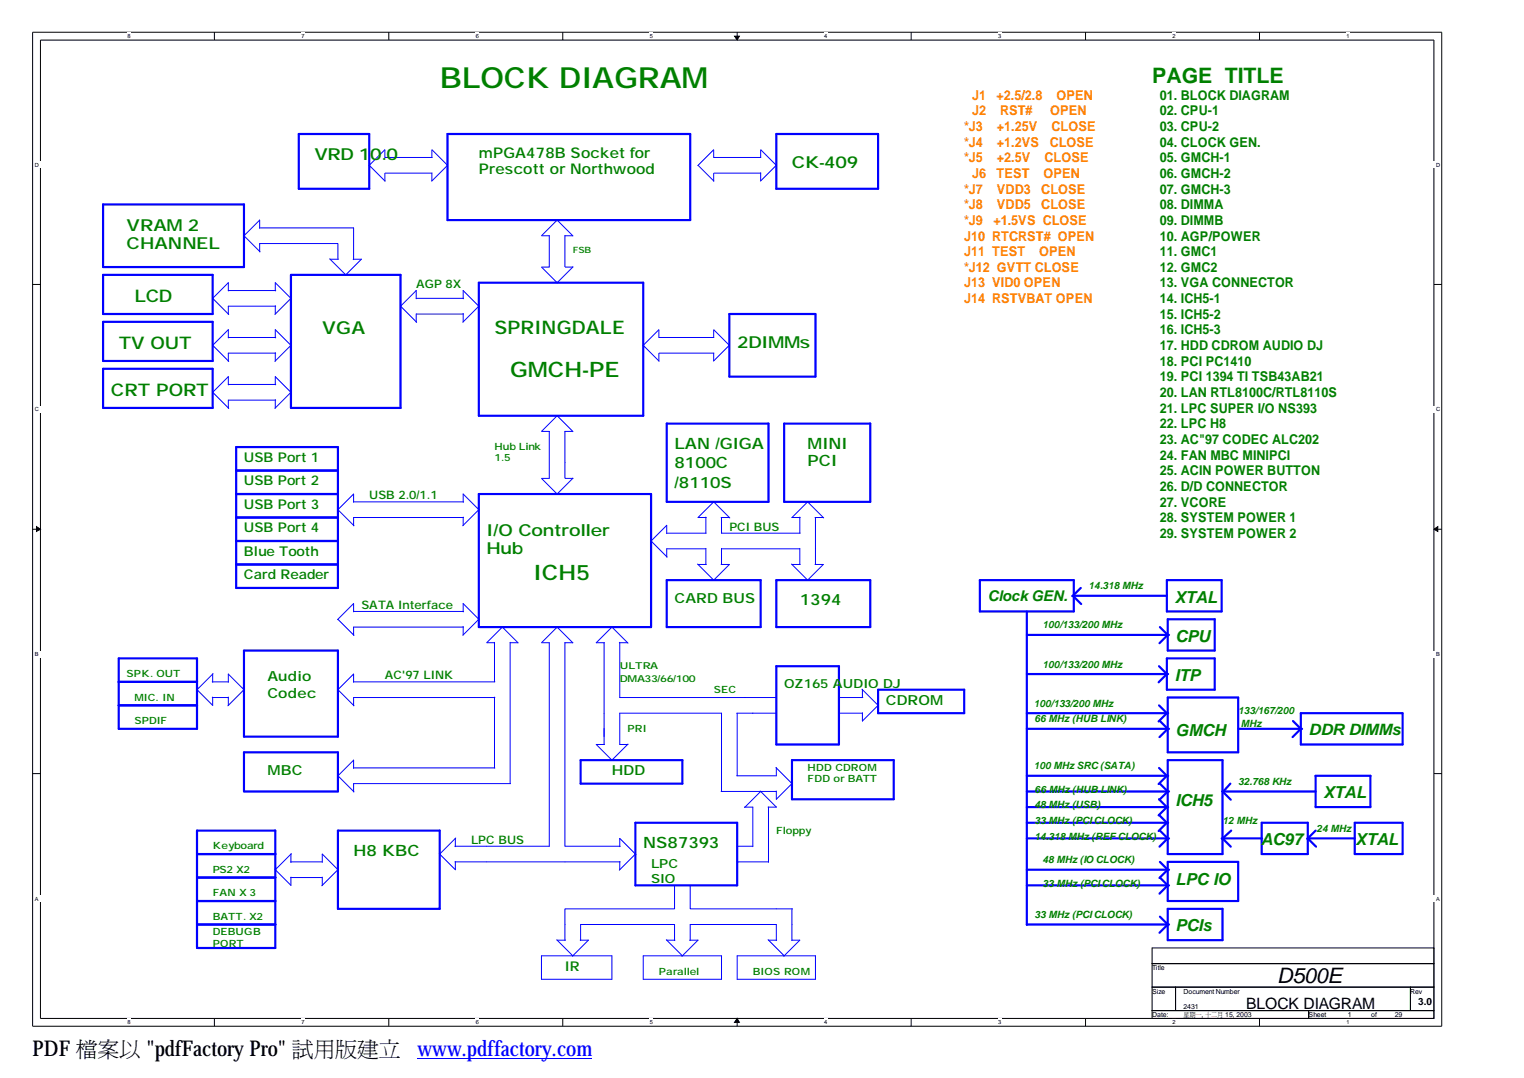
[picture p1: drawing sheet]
<svg xmlns="http://www.w3.org/2000/svg" width="297mm" height="210mm" viewBox="0 0 297 210" stroke-linecap="round" stroke-linejoin="round" font-family="sans-serif">
<path d="M6.3 6.3h274.4v193.5h-274.4zM7.9 7.8h271.2v190.5h-271.2z" fill="none" stroke="#000" stroke-width=".19"/>
<g fill="#fff">
<path d="M24.8 6.3h.6v1.3h-.6z"/>
<path d="M24.8 198.3h.6v1.4h-.6z"/>
</g>
<path d="M41.7 6.3v1.5M41.7 198.3v1.5" fill="none" stroke="#000" stroke-width=".19"/>
<g fill="#fff">
<path d="M58.7 6.3h.6v1.3h-.6z"/>
<path d="M58.7 198.3h.6v1.4h-.6z"/>
</g>
<path d="M75.7 6.3v1.5M75.7 198.3v1.5" fill="none" stroke="#000" stroke-width=".19"/>
<g fill="#fff">
<path d="M92.6 6.3h.6v1.3h-.6z"/>
<path d="M92.6 198.3h.6v1.4h-.6z"/>
</g>
<path d="M109.6 6.3v1.5M109.6 198.3v1.5" fill="none" stroke="#000" stroke-width=".19"/>
<g fill="#fff">
<path d="M126.5 6.3h.6v1.3h-.6z"/>
<path d="M126.5 198.3h.6v1.4h-.6z"/>
</g>
<path d="M143.5 6.3v1.5M143.5 198.3v1.5" fill="none" stroke="#000" stroke-width=".19"/>
<g fill="#000" stroke="#000" stroke-width=".19">
<path d="M143 7h.9l-.4 .8z" fill-rule="evenodd"/>
<path d="M143.5 198.3l.4 .8h-.9z" fill-rule="evenodd"/>
</g>
<g fill="#fff">
<path d="M160.4 6.3h.6v1.3h-.6z"/>
<path d="M160.4 198.3h.6v1.4h-.6z"/>
</g>
<path d="M177.4 6.3v1.5M177.4 198.3v1.5" fill="none" stroke="#000" stroke-width=".19"/>
<g fill="#fff">
<path d="M194.3 6.3h.6v1.3h-.6z"/>
<path d="M194.3 198.3h.6v1.4h-.6z"/>
</g>
<path d="M211.3 6.3v1.5M211.3 198.3v1.5" fill="none" stroke="#000" stroke-width=".19"/>
<g fill="#fff">
<path d="M228.3 6.3h.6v1.3h-.6z"/>
<path d="M228.3 198.3h.6v1.4h-.6z"/>
</g>
<path d="M245.2 6.3v1.5M245.2 198.3v1.5" fill="none" stroke="#000" stroke-width=".19"/>
<g fill="#fff">
<path d="M262.1 6.3h.6v1.3h-.6z"/>
<path d="M262.1 198.3h.6v1.4h-.6z"/>
<path d="M6.8 31.4h273.5v1.4h-273.5z"/>
<path d="M6.8 79h273.5v1.4h-273.5z"/>
</g>
<path d="M6.3 55.4h1.6M279.1 55.4h1.6" fill="none" stroke="#000" stroke-width=".19"/>
<path d="M6.8 126.7h273.5v1.3h-273.5z" fill="#fff"/>
<path d="M6.3 103.1h1.6M279.1 103.1h1.6" fill="none" stroke="#000" stroke-width=".19"/>
<g fill="#000" stroke="#000" stroke-width=".19">
<path d="M7.1 102.5l.8 .6-.8 .4z" fill-rule="evenodd"/>
<path d="M279.1 103.1l.8-.6v1z" fill-rule="evenodd"/>
</g>
<path d="M6.8 174.3h273.5v1.3h-273.5z" fill="#fff"/>
<path d="M6.3 150.6h1.6M279.1 150.6h1.6M224.3 184.6h54.8v13.7h-54.8zM224.3 187.6h54.8M224.3 192.2h54.8M224.3 196.8h54.8M228.9 192.2v4.6M254.8 196.8v1.5M274.6 192.2v4.6" fill="none" stroke="#000" stroke-width=".19"/>
<g fill="none" stroke="#00f" stroke-width=".19">
<path d="M71.9 32.2l3.1 3.1M74.9 30.7v-1.6l-3.1 3.2M74.9 30.7h9.3M84.1 30.7v-1.6l3.1 3.2M84.1 33.6v1.6M84.2 33.7h-9.3v1.6M87.1 32.2l-3.1 3.1M135.9 32.2l3.1 3.1M138.9 30.7h9.3M138.9 30.7v-1.6l-3.1 3.2M148.1 30.7v-1.6l3.1 3.2M148.1 33.6v1.6"/>
<path d="M148.2 33.7h-9.3v1.6M151.1 32.2l-3.1 3.1M41.4 58.1l3.1 3.1M44.4 56.7v-1.7l-3.1 3.2M44.4 56.6h9.3M47.5 45.9l3.1 3.1M50.5 49v-1.6h15.3v3.1M50.5 44.4h18.3v6.2M50.5 44.5v-1.6l-3.1 3.1M53.6 56.7v-1.7l3.1 3.2M53.6 59.5v1.6M53.7 59.6h-9.3v1.6"/>
<path d="M56.6 58.1l-3.1 3.1M64.2 50.4l3.1 3.1M64.3 50.5h1.6M68.7 50.5h1.7l-3.2 3.1M78 59.6l3.1 3.2M81 58.2v-1.6l-3.1 3.1M81 58.1h9.3M90.2 58.2v-1.6l3.1 3.1M93.2 59.6l-3.1 3.2M106.9 45.8v6.2M107 52h-1.6l3.1 3.1M108.5 42.9l3.1 3.1"/>
<path d="M108.5 42.8l-3.1 3.1h1.6M109.9 45.9h1.6M110 45.8v6.2h1.6M111.6 51.9l-3.1 3.1M41.4 67.2l3.1 3.2M41.4 76.4l3.1 3.1M44.4 65.7h9.3M44.4 65.8v-1.6l-3.1 3.1M44.4 74.9v-1.6l-3.1 3.2M44.4 74.9h9.3M53.6 65.8v-1.6l3.1 3.1M53.6 68.7v1.6"/>
<path d="M53.6 74.9v-1.6l3.1 3.2M53.6 77.8v1.6M53.7 68.8h-9.3v1.6M53.7 77.9h-9.3v1.6M56.6 67.2l-3.1 3.2M56.6 76.4l-3.1 3.1M90.2 61.1v1.6M90.3 61.1h-9.3v1.7M125.2 67.2l3.2 3.2M128.3 65.8v-1.6l-3.2 3.1M128.3 65.7h10.7M138.9 65.8v-1.6l3.2 3.1"/>
<path d="M138.9 68.7v1.6M139 68.8h-10.7v1.6M142 67.2l-3.1 3.2M65.8 99.2l3.1 3.2M68.8 97.7h21.5M68.8 97.8v-1.6l-3.1 3.1M90.2 97.8v-1.6l3.1 3.1M93.2 99.2l-3.1 3.2M106.9 83.9v9.2M107 93.1h-1.6l3.1 3.2M108.5 81l3.1 3.1M108.5 80.9l-3.1 3.1h1.6"/>
<path d="M109.9 84h1.6M110 83.9v9.2h1.6M111.6 93.1l-3.1 3.1M138.9 97.7l3.2 3.2M139 97.6l-3.1 3.2h1.6M157.2 97.7l3.2 3.2M157.3 97.6l-3.1 3.2h1.6M68.8 119.1v-1.6l-3.1 3.2M68.8 119.1h21.5M90.2 100.7v1.6M90.2 119.1v-1.6l3.1 3.2M90.3 100.8h-21.5v1.6"/>
<path d="M126.7 105.3l3.2 3.2M129.8 103.8h7.7M129.8 103.9v-1.6l-3.1 3.1M135.8 109.8l3.1 3.2M135.9 109.9h1.6M137.4 106.9h-7.6v1.6M137.4 100.7v3.1M137.4 106.8v3.1M140.4 109.9h1.6l-3.1 3.1M140.4 100.8h1.6M140.5 100.8v3h15.3M140.5 106.8v3.1"/>
<path d="M140.5 106.9h15.2M154.1 109.8l3.1 3.2M154.2 109.9h1.6M155.7 100.7v3.1M155.7 106.8v3.1M158.7 100.8h1.6M158.7 109.9h1.6l-3.2 3.1M158.7 100.8v9.1M38.3 134.2l3.1 3.1v-1.6M41.3 135.8h3.1M41.3 132.8h3.1M41.4 131.2v1.7"/>
<path d="M41.5 131.2l-3.1 3.1M44.4 132.9v-1.7l3.2 3.2M44.4 135.7v1.6M47.5 134.3l-3.1 3.1M65.8 120.6l3.1 3.1M65.8 134.3l3.1 3.1M68.8 132.9v-1.7l-3.1 3.2M68.8 132.8h27.6M90.2 122v1.6M90.3 122.1h-21.5v1.6M93.2 120.6l-3.1 3.1M96.3 125.1v7.7"/>
<path d="M96.3 135.7v13.8M96.4 135.8h-27.6v1.6M97.8 122.1l3.1 3.1M97.9 122l-3.2 3.2h1.7M99.2 125.2h1.6M99.3 125.1v27.5M106.9 125.2v39.6h-18.3M108.5 122.1l3.1 3.1M108.5 122l-3.1 3.2h1.6M109.9 125.2h1.6M110 125.1v39.7h10.7M117.6 125.2v19.8"/>
<path d="M119.1 122.1l3.2 3.1M119.2 122l-3.1 3.2h1.6M120.6 125.2h1.6M120.6 125.1v10.7h30.6M143.4 138.9h7.7M143.5 138.9v12.2M163.2 138.9h4.7M163.3 135.8h4.7M167.8 134.2l3.1 3.1M167.9 134.2v1.6M171 137.3l-3.1 3.1v-1.6M65.8 151.1l3.1 3.1"/>
<path d="M68.8 149.6v-1.6l-3.1 3.1M68.8 149.5h27.6M99.4 152.6h-30.6v1.6M117.7 145h-1.6l3.1 3.1M122.3 145h-1.7v-6.1h19.9v15.2M122.3 144.9l-3.2 3.1M140.4 154.1h10.7M144.9 157.2h1.7v7.7M148 154l3.1 3.2h-1.6M148.1 154.1l-3.2 3.1M149.6 157.2v10.7M151 149.5l3.2 3.1"/>
<path d="M151.1 149.5v1.6h-7.7M154.3 152.5l-3.2 3.1v-1.6M53.5 169.3l3.1 3.1v-1.6M56.6 167.8h6.1M56.6 170.9h6.1M56.6 166.3v1.6M56.7 166.2l-3.1 3.1M62.7 167.9v-1.6l3.2 3.1M62.7 170.8v1.6M65.8 169.3l-3.1 3.2M85.5 166.2l3.1 3.1v-1.6M88.6 167.8h32.1"/>
<path d="M88.6 163.3v1.6M88.7 163.2l-3.1 3.1M120.6 164.9v-1.6l3.2 3.1M120.6 167.7v1.6M123.7 166.3l-3.1 3.1M131.3 172.4v4.6h-21.3v6.1M134.4 172.4v4.6h19.9M143.5 167.8h6.1M143.5 164.8h3.1M154.2 177v6.1M105.4 186.1h13.7v4.6h-13.7zM108.4 183l3.1 3.1"/>
<path d="M108.5 183.1h1.6M112.9 183.1h1.7l-3.2 3.1M113 183.1v-3.1h18.3v3.1M125.2 186.1h15.3v4.6h-15.3zM129.7 183l3.1 3.1M129.8 183.1h1.6M134.3 183.1h1.6l-3.1 3.1M134.4 183.1v-3.1h16.7v3.1M143.5 186.1h15.2v4.6h-15.2zM149.5 183l3.2 3.1M149.6 183.1h1.6M154.1 183.1h1.6l-3.1 3.1"/>
<path d="M81.3 206.2h34"/>
</g>
<g fill="none" stroke="#00f" stroke-width=".42">
<path d="M20.1 39.8h27.4v12.2h-27.4zM58.2 26.1h13.7v10.7h-13.7zM87.1 26.1h47.3v16.8h-47.3zM151.1 26.1h19.8v10.7h-19.8zM20.1 53.5h21.3v7.6h-21.3zM56.6 53.5h21.4v25.9h-21.4zM93.2 55h32v26h-32zM20.1 71.8h21.3v7.6h-21.3zM20.1 62.7h21.3v7.6h-21.3zM142 61.1h16.7v12.2h-16.7zM46 96.2h19.8M46 87.1h19.8v27.4h-19.8z"/>
<path d="M46 91.6h19.8M93.2 96.2h33.5v25.9h-33.5zM129.8 82.5h19.8v15.2h-19.8zM152.7 82.5h16.7v15.2h-16.7zM46 100.8h19.8M46 105.3h19.8M46 109.9h19.8M129.8 113h18.3v9.1h-18.3zM151.1 113h18.3v9.1h-18.3zM190.8 113h18.2v6.1h-18.2zM199.9 119.1v61M208.8 116h18.4"/>
<path d="M208.9 116l1.6 1.6M210.4 114.5l-1.6 1.6M227.2 113h10.6v6.1h-10.6zM23.1 128.2h15.3v13.7h-15.3zM23.1 132.8h15.3M23.1 137.3h15.3M47.5 126.7h18.3v16.7h-18.3zM151.1 129.7h12.2v15.3h-12.2zM170.9 134.3h16.8v4.6h-16.8zM199.9 123.6h27.7M199.9 138.9h27.5M199.9 131.2h27.5"/>
<path d="M225.6 129.7l1.6 1.6M225.6 137.3l1.6 1.7M225.8 122.1l1.6 1.6M227.2 138.9l-1.6 1.6M227.2 131.2l-1.6 1.7M227.2 128.2h9.3v6.1h-9.3zM227.3 123.6l-1.6 1.6M227.3 120.6h9.2v6.1h-9.2zM227.3 135.8h13.7v10.7h-13.7zM253.2 138.9h19.8v6.1h-19.8zM47.5 146.5h18.3v7.6h-18.3zM113 148h19.8v4.6h-19.8z"/>
<path d="M154.2 148h19.8v7.6h-19.8zM199.9 157.2h27.5M199.9 141.9h27.7M199.9 151.1h27.5M199.9 154.1h27.7M225.6 149.5l1.6 1.6M225.6 155.6l1.6 1.6M225.6 158.7l1.6 1.6M225.8 140.4l1.6 1.6M225.8 152.6l1.6 1.6M227.2 157.2l-1.6 1.6M227.2 151.1l-1.6 1.6"/>
<path d="M227.3 141.9l-1.6 1.6M227.3 154.1l-1.6 1.6M227.3 148h10.7v18.3h-10.7zM237.9 154.1h18.2M238 154.1l1.6 1.6M239.5 152.6l-1.4 1.6M241 141.9h12.5M251.7 140.4l1.6 1.6M253.2 141.9l-1.6 1.6M256.1 151.1h10.7v6.1h-10.7zM38.4 161.7h15.2v22.9h-15.2zM38.4 166.3h15.2"/>
<path d="M38.4 175.4h15.2M38.4 170.9h15.2M65.8 161.7h19.8v15.3h-19.8zM123.7 160.2h19.8v12.2h-19.8zM199.9 163.3h27.7M199.9 172.4h27.7M199.9 169.3h27.7M199.9 160.2h27.5M225.8 178.5l1.6 1.6M225.8 161.7l1.6 1.6M225.8 167.8l1.6 1.6M225.8 170.9l1.6 1.6"/>
<path d="M227.2 160.2l-1.6 1.6M227.3 172.4l-1.6 1.6M227.3 163.3l-1.6 1.6M227.3 169.3l-1.6 1.7M227.3 177h10.7v6.1h-10.7zM227.3 167.8h13.7v7.6h-13.7zM237.8 163.3h7.9M238 163.3l1.6 1.6M239.7 161.7l-1.8 1.6M245.6 160.2h9v6.1h-9zM254.5 163.3h9.2M254.6 163.3l1.6 1.6"/>
<path d="M256.1 161.7l-1.6 1.6M263.7 160.2h9.3v6.1h-9.3zM38.4 180h15.2M199.9 180h27.7M227.3 180l-1.6 1.6"/>
</g>
<text font-size="5.7" fill="#008000" x="85.6" y="17.1">BLOCK DIAGRAM</text>
<g font-size="4.2">
<text x="6.3" y="205.7">PDF 檔</text>
<text x="19" y="205.7">案Factory Pro&quot; 試立</text>
<text x="23.2" y="205.7">以</text>
<text x="28.5" y="205.7">&quot;pdf</text>
<text x="61" y="205.7">用</text>
<text x="65.3" y="205.7">版www.pdffactory.com</text>
<text x="69.5" y="205.7">建</text>
</g>
<g font-size="4.1" fill="#008000">
<text x="224.3" y="16.2">PAGE TITLE</text>
<text x="99.3" y="73.3">GMCH-PE</text>
<text x="103.9" y="113">ICH5</text>
</g>
<text font-size="4.1" x="248.7" y="191.4">D500E</text>
<text font-size="3.6" fill="#008000" x="96.3" y="65.1">SPRINGDALE</text>
<text font-size="3.5" fill="#008000" x="62.7" y="65">VGA</text>
<g font-size="3.4" fill="#008000">
<text x="26.2" y="58.8">LCD</text>
<text x="23.1" y="67.9">TV OUT</text>
<text x="21.6" y="77.1">CRT PORT</text>
</g>
<g font-size="3.2" fill="#008000">
<text x="61.2" y="31.2">VRD 10.0</text>
<text x="154.2" y="32.7">CK-409</text>
<text x="24.6" y="44.9">VRAM 2</text>
<text x="24.6" y="48.5">CHANNEL</text>
<text x="143.5" y="67.7">2DIMMs</text>
<text x="94.7" y="104.3">I/O Controller</text>
<text x="94.7" y="108">Hub</text>
<text x="228.7" y="117.4">XTAL</text>
<text x="228.9" y="125">CPU</text>
<text x="228.7" y="132.6">ITP</text>
<text x="228.9" y="143.3">GMCH</text>
<text x="257.6" y="155.5">XTAL</text>
<text x="228.9" y="157">ICH5</text>
<text x="245.4" y="164.6">AC97</text>
<text x="263.9" y="164.6">XTAL</text>
<text x="228.9" y="172.2">LPC IO</text>
<text x="228.9" y="181.4">PCIs</text>
</g>
<g font-size="3" fill="#008000">
<text x="131.3" y="87.4">LAN /GIGA</text>
<text x="157.2" y="87.4">MINI</text>
<text x="131.3" y="91.2">8100C</text>
<text x="131.3" y="95">/8110S</text>
<text x="157.2" y="90.7">PCI</text>
<text x="155.7" y="117.9">1394</text>
<text x="254.8" y="143.2">DDR DIMMs</text>
<text x="68.8" y="166.6">H8 KBC</text>
<text x="125.2" y="165.1">NS87393</text>
</g>
<text font-size="3" x="242.6" y="196.5">BLOCK DIAGRAM</text>
<g font-size="2.9" fill="#008000">
<text x="93.2" y="30.7">mPGA478B Socket for</text>
<text x="93.2" y="34">Prescott or Northwood</text>
<text x="192.3" y="117.1">ClockGEN.</text>
</g>
<g font-size="2.7" fill="#008000">
<text x="131.3" y="117.4">CARD BUS</text>
<text x="52.1" y="132.7">Audio</text>
<text x="52.1" y="135.9">Codec</text>
<text x="172.5" y="137.3">CDROM</text>
<text x="52.1" y="151">MBC</text>
<text x="119.1" y="151">HDD</text>
</g>
<g font-size="2.6" fill="#ff8000">
<text x="189.2" y="19.4">J1</text>
<text x="189.2" y="22.5">J2</text>
<text x="194" y="19.4">+2.5/2.8</text>
<text x="194.7" y="22.5">RST#</text>
<text x="204.4" y="22.5">OPEN</text>
<text x="205.6" y="19.4">OPEN</text>
<text x="187.7" y="25.5">*J3</text>
<text x="187.7" y="28.5">*J4</text>
<text x="194.1" y="25.5">+1.25V</text>
<text x="194.1" y="28.5">+1.2VS</text>
<text x="204.4" y="28.5">CLOSE</text>
<text x="204.7" y="25.5">CLOSE</text>
<text x="187.7" y="31.6">*J5</text>
<text x="189.2" y="34.6">J6</text>
<text x="194" y="34.6">TEST</text>
<text x="194.1" y="31.6">+2.5V</text>
<text x="203.2" y="34.6">OPEN</text>
<text x="203.3" y="31.6">CLOSE</text>
<text x="187.7" y="37.7">*J7</text>
<text x="187.7" y="40.7">*J8</text>
<text x="194.1" y="37.7">VDD3</text>
<text x="194.1" y="40.7">VDD5</text>
<text x="202.7" y="37.7">CLOSE</text>
<text x="202.7" y="40.7">CLOSE</text>
<text x="187.7" y="43.8">*J9</text>
<text x="187.7" y="46.8">J10 RTCRST# OPEN</text>
<text x="193.4" y="43.8">+1.5VS CLOSE</text>
<text x="187.7" y="49.9">J11 TEST</text>
<text x="187.7" y="52.9">*J12 GVTT CLOSE</text>
<text x="202.3" y="49.9">OPEN</text>
<text x="187.7" y="56">J13 VID0 OPEN</text>
<text x="187.7" y="59">J14 RSTVBAT OPEN</text>
</g>
<g font-size="2.6" fill="#008000">
<text x="225.8" y="22.5">02. CPU-1</text>
<text x="225.8" y="19.4">01. BLOCK DIAGRAM</text>
<text x="225.8" y="28.5">04. CLOCK GEN.</text>
<text x="225.8" y="25.5">03. CPU-2</text>
<text x="225.8" y="31.6">05. GMCH-1</text>
<text x="225.8" y="34.6">06. GMCH-2</text>
<text x="225.8" y="40.7">08. DIMMA</text>
<text x="225.8" y="37.7">07. GMCH-3</text>
<text x="225.8" y="43.8">09. DIMMB</text>
<text x="225.8" y="46.8">10. AGP/POWER</text>
<text x="225.8" y="52.9">12. GMC2</text>
<text x="225.8" y="49.9">11. GMC1</text>
<text x="225.8" y="56">13. VGA CONNECTOR</text>
<text x="225.8" y="59">14. ICH5-1</text>
<text x="225.8" y="65.1">16. ICH5-3</text>
<text x="225.8" y="62.1">15. ICH5-2</text>
<text x="225.8" y="68.2">17. HDD CDROM AUDIO DJ</text>
<text x="225.8" y="71.2">18. PCI PC1410</text>
<text x="225.8" y="74.3">19. PCI 1394 TI TSB43AB21</text>
<text x="225.8" y="77.3">20. LAN RTL8100C/RTL8110S</text>
<text x="225.8" y="80.4">21. LPC SUPER I/O NS393</text>
<text x="225.8" y="83.4">22. LPC H8</text>
<text x="47.5" y="89.9">USB Port 1</text>
<text x="225.8" y="86.5">23. AC&quot;97 CODEC ALC202</text>
<text x="225.8" y="89.5">24. FAN MBC MINIPCI</text>
<text x="47.5" y="94.5">USB Port 2</text>
<text x="225.8" y="92.6">25. ACIN POWER BUTTON</text>
<text x="225.8" y="95.6">26. D/D CONNECTOR</text>
<text x="47.5" y="99.1">USB Port 3</text>
<text x="225.8" y="98.7">27. VCORE</text>
<text x="225.8" y="101.7">28. SYSTEM POWER 1</text>
<text x="47.5" y="103.6">USB Port 4</text>
<text x="225.8" y="104.7">29. SYSTEM POWER 2</text>
<text x="47.5" y="108.2">Blue Tooth</text>
<text x="47.5" y="112.8">Card Reader</text>
<text x="110" y="189">IR</text>
</g>
<g font-size="2.5" fill="#008000">
<text x="152.7" y="134">OZ165 A</text>
<text x="164.1" y="134">UDIO DJ</text>
<text x="126.7" y="169">LPC</text>
<text x="126.7" y="172">SIO</text>
</g>
<g font-size="2.3" fill="#008000">
<text x="81" y="56.1">AGP 8X</text>
<text x="71.9" y="97.2">USB 2.0/1.1</text>
<text x="142" y="103.3">PCI BUS</text>
<text x="70.4" y="118.5">SATA Interface</text>
<text x="74.9" y="132.3">AC'97 LINK</text>
<text x="91.7" y="164.3">LPC BUS</text>
</g>
<g font-size="1.9" fill="#008000">
<text x="96.3" y="87.6">Hub Link</text>
<text x="96.3" y="89.8">1.5</text>
<text x="211.9" y="114.7">14.318 MHz</text>
<text x="202.9" y="122.4">100/133/200 MHz</text>
<text x="24.6" y="131.8">SPK. OUT</text>
<text x="120.6" y="130.2">ULTRA</text>
<text x="202.9" y="130">100/133/200 MHz</text>
<text x="26.2" y="136.4">MIC. IN</text>
<text x="120.6" y="132.8">DMA33/66/100</text>
<text x="138.9" y="134.9">SEC</text>
<text x="201.3" y="137.6">100/133/200 MHz</text>
<text x="26.2" y="141">SPDIF</text>
<text x="122.2" y="142.5">PRI</text>
<text x="201.4" y="140.6">66 MHz (HUB LINK)</text>
<text x="241" y="139.1">133/167/200</text>
<text x="241.6" y="141.5">MHz</text>
<text x="201.3" y="149.8">100 MHz SRC(SATA)</text>
<text x="157.2" y="150.1">HDD CDROM</text>
<text x="157.2" y="152.3">FDD or BATT</text>
<text x="201.4" y="154.4">66 MHz (HUB LINK)</text>
<text x="241" y="152.8">32.768 KHz</text>
<text x="201.4" y="157.4">48 MHz (USB)</text>
<text x="201.4" y="160.5">33 MHz (PCICLOCK)</text>
<text x="238" y="160.5">12 MHz</text>
<text x="256.3" y="162">24 MHz</text>
<text x="41.4" y="165.4">Keyboard</text>
<text x="151.1" y="162.3">Floppy</text>
<text x="201.4" y="163.5">14.318 MHz (REFCLOCK)</text>
<text x="41.4" y="169.9">PS2 X2</text>
<text x="202.9" y="168.1">48 MHz (IO CLOCK)</text>
<text x="202.9" y="172.6">33 MHz (PCICLOCK)</text>
<text x="41.4" y="179.1">BATT. X2</text>
<text x="41.4" y="174.5">FAN X 3</text>
<text x="201.4" y="178.7">33 MHz (PCICLOCK)</text>
<text x="41.4" y="182.1">DEBUGB</text>
<text x="41.4" y="184.3">PORT</text>
<text x="128.3" y="189.8">Parallel</text>
<text x="146.6" y="189.8">BIOS ROM</text>
</g>
<text font-size="1.9" x="276.1" y="195.6">3.0</text>
<text font-size="1.7" fill="#008000" x="111.5" y="49.3">FSB</text>
<g font-size="1.4">
<text x="224.3" y="188.9">Title</text>
<text x="224.3" y="193.5">Size</text>
<text x="230.4" y="193.5">Document Number</text>
<text x="230.4" y="196.5">2431</text>
<text x="274.5" y="193.5">Rev</text>
<text x="224.3" y="198">Date:</text>
<text x="230.4" y="198">星, 十</text>
<text x="231.6" y="198">期二</text>
<text x="232.7" y="198">一月2003</text>
<text x="238.5" y="198">15,</text>
<text x="254.7" y="198">Sheet</text>
<text x="262.4" y="198">1</text>
<text x="267" y="198">of</text>
<text x="271.5" y="198">29</text>
</g>
<g font-size="1.1">
<text x="24.8" y="7.4">8</text>
<text x="58.7" y="7.4">7</text>
<text x="92.6" y="7.4">6</text>
<text x="126.5" y="7.4">5</text>
<text x="160.4" y="7.4">4</text>
<text x="194.3" y="7.4">3</text>
<text x="228.3" y="7.4">2</text>
<text x="262.1" y="7.4">1</text>
<text x="6.8" y="32.5">D</text>
<text x="279.6" y="32.5">D</text>
<text x="6.8" y="80.1">C</text>
<text x="279.6" y="80.1">C</text>
<text x="6.8" y="127.8">B</text>
<text x="279.6" y="127.8">B</text>
<text x="6.8" y="175.4">A</text>
<text x="279.6" y="175.4">A</text>
<text x="24.8" y="199.4">8</text>
<text x="58.7" y="199.4">7</text>
<text x="92.6" y="199.4">6</text>
<text x="126.5" y="199.4">5</text>
<text x="160.4" y="199.4">4</text>
<text x="194.3" y="199.4">3</text>
<text x="228.3" y="199.4">2</text>
<text x="262.1" y="199.4">1</text>
</g>
</svg>
